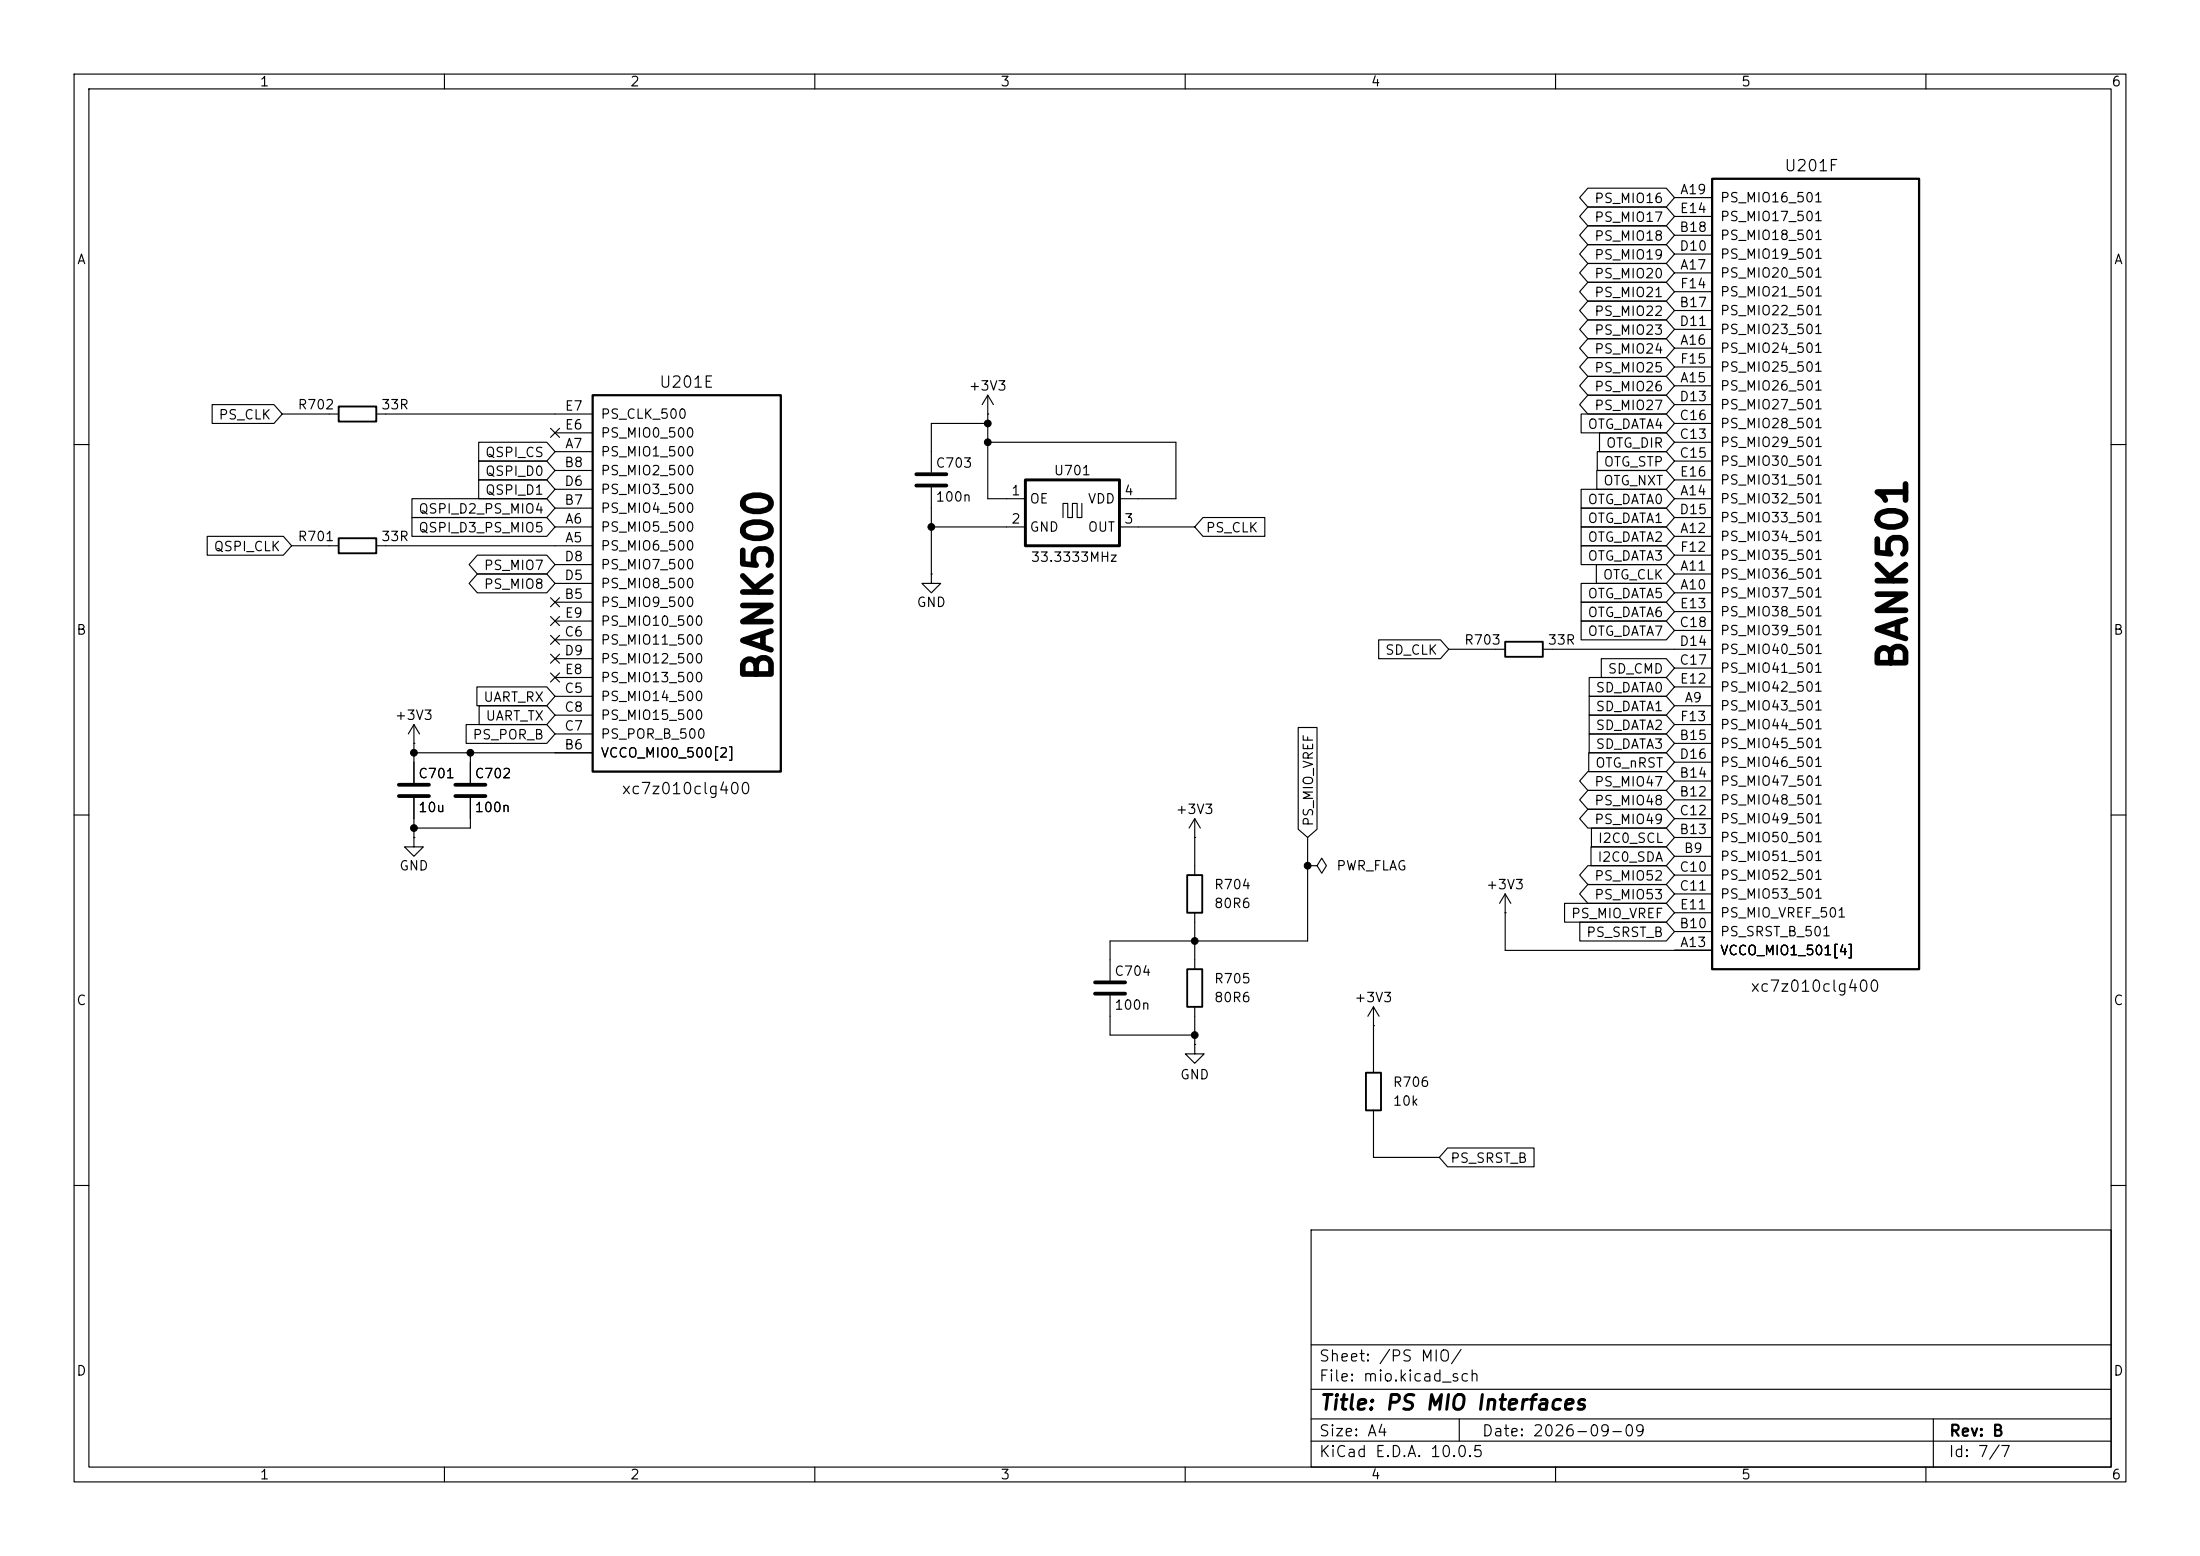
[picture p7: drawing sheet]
<svg xmlns="http://www.w3.org/2000/svg" width="297mm" height="210mm" viewBox="0 0 297 210" stroke-linecap="round" stroke-linejoin="round" font-family="sans-serif">
<g fill="none" stroke="#000" stroke-width=".15">
<path d="M10 10h277v190h-277zM12 12h273v186h-273zM60 10v2M110 10v2M160 10v2M210 10v2M260 10v2M214.4 35.6h10.5l1.2 1.2-1.2 1.3h-10.5l-1.1-1.3zM214.4 30.5h10.5l1.2 1.3-1.2 1.2h-10.5l-1.1-1.2zM214.4 33h10.5l1.2 1.3-1.2 1.3h-10.5l-1.1-1.3zM214.4 38.1h10.5l1.2 1.3-1.2 1.2h-10.5l-1.1-1.2zM214.4 25.4h10.5l1.2 1.3-1.2 1.2h-10.5l-1.1-1.2z"/>
<path d="M214.4 27.9h10.5l1.2 1.3-1.2 1.3h-10.5l-1.1-1.3zM226.1 36.8h5M226.1 26.7h5M226.1 31.8h5M226.1 34.3h5M226.1 29.2h5M226.1 39.4h5M28.6 54.6h8.4l1.1 1.3-1.1 1.3h-8.4zM38.1 55.9h7.6M50.8 55.9h29.2M64.6 59.7h9.2l1.1 1.3-1.1 1.2h-9.2zM74.3 57.8l1.2 1.2"/>
<path d="M74.9 58.4h5.1M75.5 57.8l-1.2 1.2M133.3 55.9h.1M133.3 57.2h-7.6v6.6M133.3 53.3l.8 1.3M133.3 53.3l-.7 1.3M133.3 53.3v14h5.1M133.3 59.7h25.4v7.6h-7.6M213.5 55.9h11.4l1.2 1.3-1.2 1.2h-11.4zM214.4 48.3h10.5l1.2 1.2-1.2 1.3h-10.5l-1.1-1.3zM214.4 45.7h10.5l1.2 1.3-1.2 1.3h-10.5l-1.1-1.3zM214.4 50.8h10.5l1.2 1.3-1.2 1.2h-10.5l-1.1-1.2z"/>
<path d="M214.4 53.3h10.5l1.2 1.3-1.2 1.3h-10.5l-1.1-1.3zM214.4 40.6h10.5l1.2 1.3-1.2 1.3h-10.5l-1.1-1.3zM214.4 43.2h10.5l1.2 1.3-1.2 1.2h-10.5l-1.1-1.2zM215.9 58.4h9l1.2 1.3-1.2 1.3h-9zM226.1 52.1h5M226.1 47h5M226.1 41.9h5M226.1 59.7h5M226.1 57.2h5M226.1 44.5h5M226.1 54.6h5M226.1 49.5h5"/>
<path d="M10 60h2M28 72.4h10.3l1.1 1.3-1.1 1.2h-10.3zM39.4 73.7h6.3M50.8 73.7h29.2M55.6 69.8h18.2l1.1 1.3-1.1 1.3h-18.2zM55.6 67.3h18.2l1.1 1.3-1.1 1.3h-18.2zM64.4 77.5h9.4l1.1 1.2-1.1 1.3h-9.4l-1.1-1.3zM64.4 74.9h9.4l1.1 1.3-1.1 1.3h-9.4l-1.1-1.3zM64.6 62.2h9.2l1.1 1.3-1.1 1.3h-9.2zM64.6 64.8h9.2l1.1 1.2-1.1 1.3h-9.2zM74.9 71.1h5.1M74.9 61h5.1"/>
<path d="M74.9 68.6h5.1M74.9 63.5h5.1M74.9 78.7h5.1M74.9 66h5.1M74.9 76.2h5.1M125.7 77.5v1.2h1.3l-1.3 1.3-1.2-1.3h1.2M125.7 77.5h.1M125.7 65.8v11.7M125.7 71.1h12.7M146 67.9v2h-.6v-2h-.6v2h-.7v-2h-.6v2M151.1 71.1h10.2M162.4 69.8h8.4v2.6h-8.4l-1.1-1.3z"/>
<path d="M213.5 73.7h11.4l1.2 1.2-1.2 1.3h-11.4zM213.5 78.7h11.4l1.2 1.3-1.2 1.3h-11.4zM213.5 68.6h11.4l1.2 1.3-1.2 1.2h-11.4zM213.5 66h11.4l1.2 1.3-1.2 1.3h-11.4zM213.5 71.1h11.4l1.2 1.3-1.2 1.3h-11.4zM215.5 76.2h9.4l1.2 1.3-1.2 1.2h-9.4zM215.6 63.5h9.3l1.2 1.3-1.2 1.2h-9.3zM215.6 61h9.3l1.2 1.2-1.2 1.3h-9.3zM226.1 67.3h5M226.1 77.5h5M226.1 72.4h5M226.1 62.2h5"/>
<path d="M226.1 69.9h5M226.1 64.8h5M226.1 74.9h5M285 60h2M55.9 97.8l-.8 1.3M55.9 97.8l.7 1.3M55.9 97.8v7.9M62.9 97.8h10.9l1.1 1.3-1.1 1.2h-10.9zM64.4 92.7h9.4l1.1 1.3-1.1 1.3h-9.4zM64.7 95.2h9.1l1.1 1.3-1.1 1.3h-9.1zM74.3 85.8l1.2 1.2M74.3 83.2l1.2 1.2"/>
<path d="M74.3 80.7l1.2 1.2M74.3 88.3l1.2 1.2M74.3 90.8l1.2 1.2M74.9 81.3h5.1M74.9 94h5.1M74.9 86.4h5.1M74.9 99.1h5.1M74.9 96.5h5.1M74.9 88.9h5.1M74.9 91.4h5.1M74.9 83.8h5.1M75.5 85.8l-1.2 1.2"/>
<path d="M75.5 83.2l-1.2 1.2M75.5 80.7l-1.2 1.2M75.5 88.3l-1.2 1.2M75.5 90.8l-1.2 1.2M175.3 98.2h2.5v13.7l-1.3 1.1-1.2-1.1zM186.1 86.4h8.4l1.1 1.2-1.1 1.3h-8.4zM195.6 87.6h7.6M208.3 87.6h22.8M213.5 83.8h11.4l1.2 1.3-1.2 1.3h-11.4zM213.5 81.3h11.4l1.2 1.3-1.2 1.2h-11.4zM214.5 94h10.4l1.2 1.3-1.2 1.2h-10.4zM214.5 96.5h10.4l1.2 1.3-1.2 1.3h-10.4z"/>
<path d="M214.5 99.1h10.4l1.2 1.2-1.2 1.3h-10.4zM214.5 91.4h10.4l1.2 1.3-1.2 1.3h-10.4zM216.2 88.9h8.7l1.2 1.3-1.2 1.2h-8.7zM226.1 95.3h5M226.1 80h5M226.1 90.2h5M226.1 85.1h5M226.1 92.7h5M226.1 82.6h5M226.1 97.8h5M10 110h2M55.9 113v1.3h1.2l-1.2 1.3-1.3-1.3h1.3"/>
<path d="M55.9 113h.1M55.9 100.3h.1M55.9 107.7v5.3M55.9 101.6h24.1M63.5 101.6v4.1M63.5 107.7v4.1h-7.6M161.3 113h.1M161.3 110.5l.8 1.3M161.3 110.5l-.8 1.3M161.3 110.5v7.6M176.5 116.8h1.3l.6 1.1 .7-1.1-.7-1-.6 1M176.5 116.8h.1"/>
<path d="M176.5 113v14h-26.6v5.3M214.4 119.4h10.5l1.2 1.3-1.2 1.2h-10.5l-1.1-1.2zM214.4 116.8h10.5l1.2 1.3-1.2 1.3h-10.5l-1.1-1.3zM214.4 104.1h10.5l1.2 1.3-1.2 1.3h-10.5l-1.1-1.3zM214.4 106.7h10.5l1.2 1.3-1.2 1.2h-10.5l-1.1-1.2zM214.4 109.2h10.5l1.2 1.3-1.2 1.3h-10.5l-1.1-1.3zM214.5 101.6h10.4l1.2 1.3-1.2 1.2h-10.4zM214.8 114.3h10.1l1.2 1.3-1.2 1.2h-10.1zM214.8 111.8h10.1l1.2 1.2-1.2 1.3h-10.1zM226.1 115.6h5M226.1 108h5M226.1 113h5"/>
<path d="M226.1 105.4h5M226.1 100.3h5M226.1 118.1h5M226.1 110.5h5M226.1 102.9h5M285 110h2M149.9 134.4v5.3h11.4M161.3 123.2v7.6M161.3 135.9v5.1M185.4 138.4h.1M185.4 135.9l.8 1.3M185.4 135.9l-.7 1.3"/>
<path d="M185.4 135.9v8.9M203.2 123.2h.1M203.2 120.7l.8 1.2M203.2 120.7l-.8 1.2M203.2 120.7v7.6h27.9M211.2 121.9h13.7l1.2 1.3-1.2 1.3h-13.7zM213.3 124.5h11.6l1.2 1.2-1.2 1.3h-11.6zM226.1 125.7h5M226.1 120.7h5M226.1 123.2h5M161.3 141v1.2h1.3l-1.3 1.3-1.3-1.3h1.3M161.3 141h.1"/>
<path d="M185.4 149.9v6.3h8.9M195.4 154.9h11.7v2.6h-11.7l-1.1-1.3zM10 160h2M177 166h108v32h-108zM285 160h2M60 198v2M110 198v2M160 198v2M177 194.5h108M177 191.5h108M177 187.5h108M177 181.5h108"/>
<path d="M197 191.5v3M210 198v2M260 198v2M261 191.5v6.5"/>
</g>
<path d="M45.7 54.9h5.1v2h-5.1zM45.7 72.6h5.1v2.1h-5.1zM203.2 86.6h5.1v2h-5.1zM160.3 118.1h2v5.1h-2zM160.3 130.8h2v5.1h-2zM184.4 144.8h2v5.1h-2z" fill="none" stroke="#000" stroke-width=".25"/>
<path d="M123.7 64h4.1M123.7 65.5h4.1M53.8 105.9h4.1M53.8 107.4h4.1M61.5 105.9h4M61.5 107.4h4M147.8 132.6h4.1M147.8 134.1h4.1" fill="none" stroke="#000" stroke-width=".51"/>
<path d="M231.1 24.1h28v106.7h-28zM80 53.3h25.4v50.8h-25.4z" fill="none" stroke="#000" stroke-width=".3"/>
<path d="M138.4 64.8h12.7v8.9h-12.7z" fill="none" stroke="#000" stroke-width=".4"/>
<g fill="#000" stroke="#000" stroke-width=".14">
<circle cx="133.3" cy="57.2" r=".46"/>
<circle cx="133.3" cy="59.7" r=".46"/>
<circle cx="125.7" cy="71.1" r=".46"/>
<circle cx="55.9" cy="111.8" r=".46"/>
<circle cx="55.9" cy="101.6" r=".46"/>
<circle cx="63.5" cy="101.6" r=".46"/>
<circle cx="176.5" cy="116.8" r=".46"/>
<circle cx="161.3" cy="139.7" r=".46"/>
<circle cx="161.3" cy="127" r=".46"/>
</g>
<g font-size="3.8">
<text x="105.2" y="92.3" transform="rotate(-90 105.2 92.3)">BANK500</text>
<text x="258.4" y="90.7" transform="rotate(-90 258.4 90.7)">BANK501</text>
</g>
<text font-size="2" x="178" y="190.8">Title: PS MIO Interfaces</text>
<g font-size="1.5">
<text x="240.8" y="23.5">U201F</text>
<text x="88.9" y="52.7">U201E</text>
<text x="83.8" y="107.6">xc7z010clg400</text>
<text x="236.2" y="134.3">xc7z010clg400</text>
<text x="178" y="184.1">Sheet: /PS MIO/</text>
<text x="178" y="186.8">File: mio.kicad_sch</text>
<text x="178" y="197">KiCad E.D.A. 10.0.5</text>
<text x="178" y="194.2">Size: A4</text>
<text x="200" y="194.2">Date: 2026-09-09</text>
<text x="263" y="197">Id: 7/7</text>
<text x="263" y="194.2">Rev: B</text>
</g>
<g font-size="1.3">
<text x="35" y="12">1</text>
<text x="85" y="12">2</text>
<text x="135" y="12">3</text>
<text x="185" y="12">4</text>
<text x="235" y="12">5</text>
<text x="285" y="12">6</text>
<text x="215.2" y="27.7">PS_MIO16</text>
<text x="226.7" y="29.1">E14</text>
<text x="226.7" y="26.5">A19</text>
<text x="232.1" y="27.6">PS_MIO16_501</text>
<text x="10.3" y="36">A</text>
<text x="215.2" y="32.8">PS_MIO18</text>
<text x="215.2" y="35.3">PS_MIO19</text>
<text x="215.2" y="30.3">PS_MIO17</text>
<text x="226.6" y="31.6">B18</text>
<text x="226.6" y="34.2">D10</text>
<text x="232.1" y="32.7">PS_MIO18_501</text>
<text x="232.1" y="35.3">PS_MIO19_501</text>
<text x="232.1" y="30.2">PS_MIO17_501</text>
<text x="285.3" y="36">A</text>
<text x="215.2" y="37.9">PS_MIO20</text>
<text x="215.2" y="40.4">PS_MIO21</text>
<text x="226.6" y="41.8">B17</text>
<text x="226.7" y="36.7">A17</text>
<text x="226.7" y="39.2">F14</text>
<text x="232.1" y="37.8">PS_MIO20_501</text>
<text x="232.1" y="40.3">PS_MIO21_501</text>
<text x="215.2" y="43">PS_MIO22</text>
<text x="215.2" y="45.5">PS_MIO23</text>
<text x="226.6" y="44.3">D11</text>
<text x="226.7" y="46.9">A16</text>
<text x="232.1" y="48">PS_MIO24_501</text>
<text x="232.1" y="42.9">PS_MIO22_501</text>
<text x="232.1" y="45.4">PS_MIO23_501</text>
<text x="130.7" y="53">+3V3</text>
<text x="215.2" y="50.6">PS_MIO25</text>
<text x="215.2" y="48">PS_MIO24</text>
<text x="215.2" y="53.1">PS_MIO26</text>
<text x="226.7" y="51.9">A15</text>
<text x="226.7" y="49.4">F15</text>
<text x="232.1" y="53">PS_MIO26_501</text>
<text x="232.1" y="50.5">PS_MIO25_501</text>
<text x="29.4" y="56.9">PS_CLK</text>
<text x="40.1" y="55.6">R702</text>
<text x="51.4" y="55.6">33R</text>
<text x="76.2" y="58.3">E6</text>
<text x="76.2" y="55.7">E7</text>
<text x="81" y="59.4">PS_MIO0_500</text>
<text x="81" y="56.8">PS_CLK_500</text>
<text x="214.2" y="58.2">OTG_DATA4</text>
<text x="215.2" y="55.7">PS_MIO27</text>
<text x="226.6" y="59.6">C13</text>
<text x="226.6" y="57">C16</text>
<text x="226.6" y="54.5">D13</text>
<text x="232.1" y="58.1">PS_MIO28_501</text>
<text x="232.1" y="55.6">PS_MIO27_501</text>
<text x="65.4" y="64.6">QSPI_D0</text>
<text x="65.4" y="62">QSPI_CS</text>
<text x="76.1" y="63.4">B8</text>
<text x="76.1" y="65.9">D6</text>
<text x="76.2" y="60.8">A7</text>
<text x="81" y="61.9">PS_MIO1_500</text>
<text x="81" y="64.5">PS_MIO2_500</text>
<text x="126.2" y="63.4">C703</text>
<text x="142.2" y="64.5">U701</text>
<text x="216.4" y="65.8">OTG_NXT</text>
<text x="216.4" y="63.3">OTG_STP</text>
<text x="216.7" y="60.7">OTG_DIR</text>
<text x="226.6" y="62.1">C15</text>
<text x="226.7" y="64.6">E16</text>
<text x="232.1" y="60.7">PS_MIO29_501</text>
<text x="232.1" y="63.2">PS_MIO30_501</text>
<text x="232.1" y="65.7">PS_MIO31_501</text>
<text x="56.4" y="69.6">QSPI_D2_PS_MIO4</text>
<text x="65.4" y="67.1">QSPI_D1</text>
<text x="76.1" y="68.4">B7</text>
<text x="76.2" y="71">A6</text>
<text x="81" y="69.5">PS_MIO4_500</text>
<text x="81" y="67">PS_MIO3_500</text>
<text x="126.2" y="68">100n</text>
<text x="136.4" y="67.2">1</text>
<text x="136.4" y="71">2</text>
<text x="138.9" y="68.3">OE</text>
<text x="146.8" y="68.3">VDD</text>
<text x="151.7" y="71">3</text>
<text x="151.7" y="67.2">4</text>
<text x="214.2" y="70.9">OTG_DATA1</text>
<text x="214.2" y="68.4">OTG_DATA0</text>
<text x="226.6" y="69.7">D15</text>
<text x="226.7" y="67.2">A14</text>
<text x="232.1" y="68.3">PS_MIO32_501</text>
<text x="232.1" y="70.8">PS_MIO33_501</text>
<text x="28.8" y="74.7">QSPI_CLK</text>
<text x="40.1" y="73.4">R701</text>
<text x="51.4" y="73.4">33R</text>
<text x="56.4" y="72.2">QSPI_D3_PS_MIO5</text>
<text x="65.2" y="77.3">PS_MIO7</text>
<text x="76.1" y="76.1">D8</text>
<text x="76.2" y="73.5">A5</text>
<text x="81" y="74.6">PS_MIO6_500</text>
<text x="81" y="72.1">PS_MIO5_500</text>
<text x="81" y="77.2">PS_MIO7_500</text>
<text x="138.9" y="72.1">GND</text>
<text x="139.1" y="76.1">33.3333MHz</text>
<text x="146.8" y="72.1">OUT</text>
<text x="162.7" y="72.2">PS_CLK</text>
<text x="214.2" y="76">OTG_DATA3</text>
<text x="214.2" y="73.4">OTG_DATA2</text>
<text x="226.7" y="77.3">A11</text>
<text x="226.7" y="72.3">A12</text>
<text x="226.7" y="74.8">F12</text>
<text x="232.1" y="73.4">PS_MIO34_501</text>
<text x="232.1" y="75.9">PS_MIO35_501</text>
<text x="65.2" y="79.8">PS_MIO8</text>
<text x="76.1" y="81.1">B5</text>
<text x="76.1" y="78.6">D5</text>
<text x="76.2" y="83.7">E9</text>
<text x="81" y="82.2">PS_MIO9_500</text>
<text x="81" y="79.7">PS_MIO8_500</text>
<text x="123.7" y="82.2">GND</text>
<text x="214.2" y="81.1">OTG_DATA5</text>
<text x="214.2" y="83.6">OTG_DATA6</text>
<text x="216.3" y="78.5">OTG_CLK</text>
<text x="226.7" y="82.4">E13</text>
<text x="226.7" y="79.9">A10</text>
<text x="232.1" y="81">PS_MIO37_501</text>
<text x="232.1" y="78.4">PS_MIO36_501</text>
<text x="232.1" y="83.5">PS_MIO38_501</text>
<text x="10.2" y="86">B</text>
<text x="76.1" y="86.2">C6</text>
<text x="76.1" y="88.8">D9</text>
<text x="81" y="87.3">PS_MIO11_500</text>
<text x="81" y="89.9">PS_MIO12_500</text>
<text x="81" y="84.8">PS_MIO10_500</text>
<text x="186.9" y="88.7">SD_CLK</text>
<text x="197.6" y="87.3">R703</text>
<text x="208.8" y="87.3">33R</text>
<text x="214.2" y="86.1">OTG_DATA7</text>
<text x="226.6" y="85">C18</text>
<text x="226.6" y="87.5">D14</text>
<text x="232.1" y="86.1">PS_MIO39_501</text>
<text x="232.1" y="88.6">PS_MIO40_501</text>
<text x="285.2" y="86">B</text>
<text x="65.2" y="95">UART_RX</text>
<text x="76.1" y="93.8">C5</text>
<text x="76.2" y="91.3">E8</text>
<text x="81" y="94.9">PS_MIO14_500</text>
<text x="81" y="92.4">PS_MIO13_500</text>
<text x="215.3" y="93.8">SD_DATA0</text>
<text x="217" y="91.2">SD_CMD</text>
<text x="226.6" y="90">C17</text>
<text x="226.7" y="92.6">E12</text>
<text x="227.3" y="95.1">A9</text>
<text x="232.1" y="91.1">PS_MIO41_501</text>
<text x="232.1" y="93.7">PS_MIO42_501</text>
<text x="53.2" y="97.5">+3V3</text>
<text x="63.7" y="100.1">PS_POR_B</text>
<text x="65.5" y="97.6">UART_TX</text>
<text x="76.1" y="101.5">B6</text>
<text x="76.1" y="98.9">C7</text>
<text x="76.1" y="96.4">C8</text>
<text x="81" y="100">PS_POR_B_500</text>
<text x="81" y="97.5">PS_MIO15_500</text>
<text x="215.3" y="96.3">SD_DATA1</text>
<text x="215.3" y="98.8">SD_DATA2</text>
<text x="215.3" y="101.4">SD_DATA3</text>
<text x="226.6" y="100.2">B15</text>
<text x="226.7" y="97.7">F13</text>
<text x="232.1" y="96.2">PS_MIO43_501</text>
<text x="232.1" y="101.3">PS_MIO45_501</text>
<text x="232.1" y="98.8">PS_MIO44_501</text>
<text x="56.4" y="105.4">C701</text>
<text x="64" y="105.4">C702</text>
<text x="81" y="102.6">VCCO_MIO0_500[2]</text>
<text x="215.2" y="106.5">PS_MIO47</text>
<text x="215.3" y="103.9">OTG_nRST</text>
<text x="226.6" y="107.8">B12</text>
<text x="226.6" y="105.3">B14</text>
<text x="226.6" y="102.7">D16</text>
<text x="232.1" y="106.4">PS_MIO47_501</text>
<text x="232.1" y="103.8">PS_MIO46_501</text>
<text x="56.4" y="109.9">10u</text>
<text x="64" y="109.9">100n</text>
<text x="158.6" y="110.2">+3V3</text>
<text x="177.6" y="111.6" transform="rotate(-90 177.6 111.6)">PS_MIO_VREF</text>
<text x="215.2" y="109">PS_MIO48</text>
<text x="215.2" y="111.5">PS_MIO49</text>
<text x="226.6" y="112.9">B13</text>
<text x="226.6" y="110.4">C12</text>
<text x="232.1" y="108.9">PS_MIO48_501</text>
<text x="232.1" y="114">PS_MIO50_501</text>
<text x="232.1" y="111.5">PS_MIO49_501</text>
<text x="53.8" y="117.8">GND</text>
<text x="180.3" y="117.8">PWR_FLAG</text>
<text x="215.2" y="119.2">PS_MIO52</text>
<text x="215.6" y="116.6">I2C0_SDA</text>
<text x="215.6" y="114.1">I2C0_SCL</text>
<text x="226.6" y="118">C10</text>
<text x="227.2" y="115.4">B9</text>
<text x="232.1" y="116.5">PS_MIO51_501</text>
<text x="232.1" y="119.1">PS_MIO52_501</text>
<text x="163.8" y="120.3">R704</text>
<text x="163.8" y="122.9">80R6</text>
<text x="200.5" y="120.3">+3V3</text>
<text x="212" y="124.2">PS_MIO_VREF</text>
<text x="215.2" y="121.7">PS_MIO53</text>
<text x="226.6" y="125.6">B10</text>
<text x="226.6" y="120.5">C11</text>
<text x="226.7" y="123.1">E11</text>
<text x="232.1" y="121.6">PS_MIO53_501</text>
<text x="232.1" y="124.2">PS_MIO_VREF_501</text>
<text x="214.1" y="126.8">PS_SRST_B</text>
<text x="226.7" y="128.1">A13</text>
<text x="232.1" y="129.2">VCCO_MIO1_501[4]</text>
<text x="232.1" y="126.7">PS_SRST_B_501</text>
<text x="10.2" y="136">C</text>
<text x="150.4" y="132">C704</text>
<text x="150.4" y="136.6">100n</text>
<text x="163.8" y="133">R705</text>
<text x="163.8" y="135.6">80R6</text>
<text x="182.8" y="135.6">+3V3</text>
<text x="285.2" y="136">C</text>
<text x="159.2" y="146">GND</text>
<text x="187.9" y="147">R706</text>
<text x="187.9" y="149.6">10k</text>
<text x="195.7" y="157.3">PS_SRST_B</text>
<text x="10.2" y="186">D</text>
<text x="285.2" y="186">D</text>
<text x="35" y="200">1</text>
<text x="85" y="200">2</text>
<text x="135" y="200">3</text>
<text x="185" y="200">4</text>
<text x="235" y="200">5</text>
<text x="285" y="200">6</text>
</g>
</svg>
